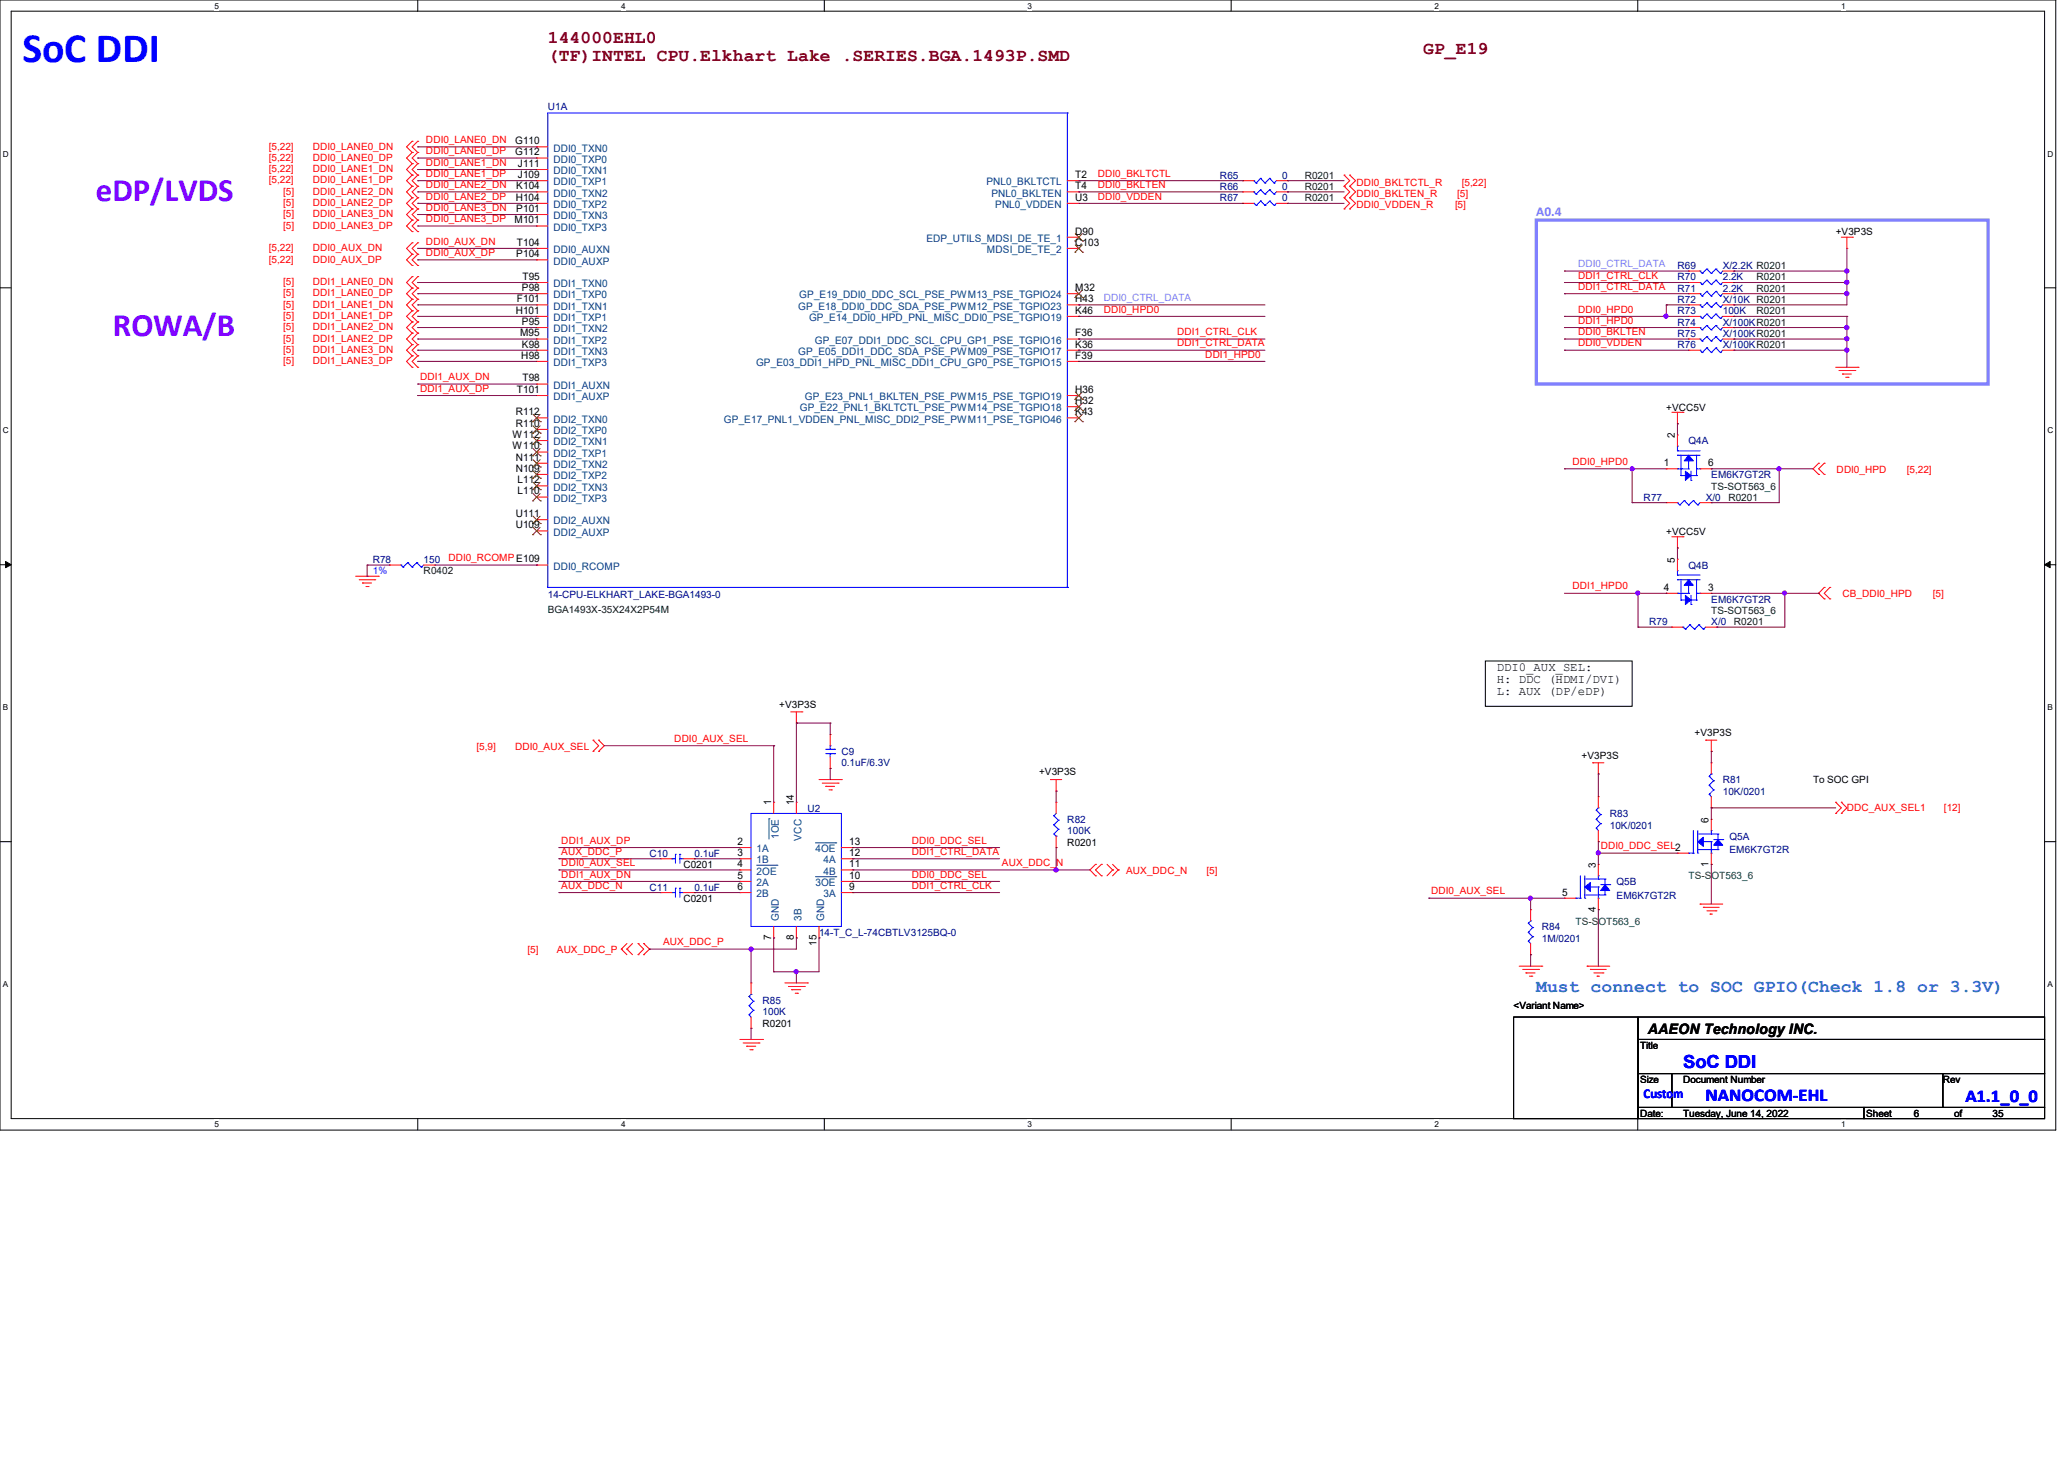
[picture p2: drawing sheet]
<svg xmlns="http://www.w3.org/2000/svg" width="297mm" height="210mm" viewBox="0 0 297 210" stroke-linecap="round" stroke-linejoin="round" font-family="sans-serif">
<path d="M0 0h295.8v162.6h-295.8zM1.6 1.6h292.6v159.3h-292.6z" fill="none" stroke="#000" stroke-width=".14"/>
<g fill="#fff">
<path d="M30.9 .2h.6v1.3h-.6z"/>
<path d="M30.9 161.1h.6v1.3h-.6z"/>
</g>
<path d="M60.1 0v1.6M60.1 160.9v1.6" fill="none" stroke="#000" stroke-width=".14"/>
<g fill="#fff">
<path d="M89.4 .2h.6v1.3h-.6z"/>
<path d="M89.4 161.1h.6v1.3h-.6z"/>
</g>
<path d="M118.6 0v1.6M118.6 160.9v1.6" fill="none" stroke="#000" stroke-width=".14"/>
<g fill="#fff">
<path d="M147.9 .2h.6v1.3h-.6z"/>
<path d="M147.9 161.1h.6v1.3h-.6z"/>
</g>
<path d="M177.2 0v1.6M177.2 160.9v1.6" fill="none" stroke="#000" stroke-width=".14"/>
<g fill="#fff">
<path d="M206.4 .2h.6v1.3h-.6z"/>
<path d="M206.4 161.1h.6v1.3h-.6z"/>
</g>
<path d="M235.7 0v1.6M235.7 160.9v1.6" fill="none" stroke="#000" stroke-width=".14"/>
<g fill="#fff">
<path d="M264.9 .2h.6v1.3h-.6z"/>
<path d="M264.9 161.1h.6v1.3h-.6z"/>
<path d="M.4 21.5h.8v1.3h-.8z"/>
<path d="M294.6 21.5h.8v1.3h-.8z"/>
<path d="M.4 61.3h.8v1.3h-.8z"/>
<path d="M294.6 61.3h.8v1.3h-.8z"/>
</g>
<path d="M0 41.4h1.6M294.2 41.4h1.6" fill="none" stroke="#000" stroke-width=".14"/>
<g fill="#fff">
<path d="M.4 101.1h.7v1.3h-.7z"/>
<path d="M294.6 101.1h.8v1.3h-.8z"/>
</g>
<path d="M0 81.2h1.6M294.2 81.2h1.6" fill="none" stroke="#000" stroke-width=".14"/>
<path d="M.8 80.8l.8 .4-.8 .5zM294.2 81.2l.8-.4v.9z" fill="#000" stroke="#000" stroke-width=".14"/>
<g fill="#fff">
<path d="M.4 141h.7v1.3h-.7z"/>
<path d="M294.6 141h.8v1.3h-.8z"/>
</g>
<path d="M213.7 95.1h21.2v6.5h-21.2zM0 121.1h1.6M294.2 121.1h1.6M217.8 146.3h17.9v14.6h-17.9zM235.7 146.3h58.5v3.2h-58.5zM235.7 149.5h58.5v4.9h-58.5zM235.7 154.4h4.9v4.9h-4.9zM235.7 159.3h32.5v1.6h-32.5zM240.6 154.4h39v4.9h-39zM268.2 159.3h26v1.6h-26zM279.6 154.4h14.6v4.9h-14.6z" fill="none" stroke="#000" stroke-width=".14"/>
<path d="M221.1 31.7h65v23.5h-65z" fill="none" stroke="#8080ff" stroke-width=".47"/>
<g fill="none" stroke="#f00" stroke-width=".14">
<path d="M59.3 39.8h.1M59.3 21.9h.1M59.3 20.3h.1M59.3 23.5h.1M59.3 25.2h.1M59.3 26.8h.1M59.3 28.4h.1M59.3 30.1h.1M59.3 31.7h.1M59.3 33.3h.1M59.3 36.6h.1M59.3 34.9h.1"/>
<path d="M59.3 38.2h.1M59.3 39.8l-.8 .8 .8 .8M59.3 20.3l-.8 .8 .8 .8M59.3 21.9l-.8 .8 .8 .8M59.3 23.5l-.8 .9 .8 .8M59.3 25.2l-.8 .8 .8 .8M59.3 26.8l-.8 .8 .8 .8M59.3 28.4l-.8 .9 .8 .8M59.3 30.1l-.8 .8 .8 .8M59.3 31.7l-.8 .8 .8 .8M59.3 34.9l-.8 .8 .8 .9M59.3 36.6l-.8 .8 .8 .8"/>
<path d="M60.1 39.8h.1M60.1 21.9h.1M60.1 20.3h.1M60.1 23.5h.1M60.1 25.2h.1M60.1 26.8h.1M60.1 28.4h.1M60.1 30.1h.1M60.1 31.7h.1M60.1 33.3h.1M60.1 36.6h.1M60.1 34.9h.1"/>
<path d="M60.1 38.2h.1M60.1 39.8l-.8 .8 .8 .8M60.1 20.3l-.8 .8 .8 .8M60.1 21.9l-.8 .8 .8 .8M60.1 23.5l-.8 .9 .8 .8M60.1 25.2l-.8 .8 .8 .8M60.1 26.8l-.8 .8 .8 .8M60.1 28.4l-.8 .9 .8 .8M60.1 30.1l-.8 .8 .8 .8M60.1 31.7l-.8 .8 .8 .8M60.1 34.9l-.8 .8 .8 .9M60.1 36.6l-.8 .8 .8 .8"/>
<path d="M77.2 35.7h.1M77.2 37.4h.1M77.2 21.1h.1M77.2 24.4h.1M77.2 27.6h.1M77.2 30.9h.1M77.2 22.7h.1M77.2 26h.1M77.2 29.3h.1M77.2 32.5h.1M77.2 26h1.6M77.2 29.3h1.6"/>
<path d="M77.2 27.6h1.6M77.2 35.7h1.6M77.2 37.4h1.6M77.2 21.1h1.6M77.2 24.4h1.6M77.2 30.9h1.6M77.2 22.7h1.6M77.2 32.5h1.6M153.6 34.1h1.6M153.6 26h1.6M153.6 29.3h1.6M153.6 27.6h1.6"/>
<path d="M153.6 35.7h1.6M155.2 34.1h.1M155.2 35.7h.1M155.2 26h.1M155.2 27.6h.1M155.2 29.3h.1M178.8 26h.1M178.8 29.3h.1M178.8 27.6h.1M178.8 26h1.6M178.8 29.3h1.6M178.8 27.6h1.6"/>
<path d="M183.7 26h1.6M183.7 29.3h1.6M183.7 27.6h1.6M185.3 26h.1M185.3 29.3h.1M185.3 27.6h.1M193.4 25.2h.1M193.4 26.8h.1M193.4 28.4h.1M193.4 30.1h.1M193.4 25.2l.8 .8-.8 .8M193.4 26.8l.8 .8-.8 .8"/>
<path d="M193.4 28.4l.8 .9-.8 .8M194.2 25.2h.1M194.2 26.8h.1M194.2 28.4h.1M194.2 30.1h.1M194.2 25.2l.9 .8-.9 .8M194.2 26.8l.9 .8-.9 .8M194.2 28.4l.9 .9-.9 .8M243 39h.1M243 39h1.6M247.9 39h1.6M249.5 39h.1"/>
<path d="M265 34.1h1.6M265.8 35.7h.1M265.8 34.1v1.6M266.6 34.1h.1M59.3 41.4h.1M59.3 46.3h.1M59.3 44.7h.1M59.3 43.1h.1M59.3 47.9h.1M59.3 49.6h.1M59.3 51.2h.1M59.3 52.8h.1"/>
<path d="M59.3 44.7l-.8 .8 .8 .8M59.3 41.4l-.8 .8 .8 .9M59.3 43.1l-.8 .8 .8 .8M59.3 46.3l-.8 .8 .8 .8M59.3 47.9l-.8 .9 .8 .8M59.3 49.6l-.8 .8 .8 .8M59.3 51.2l-.8 .8 .8 .8M60.1 41.4h.1M60.1 46.3h.1M60.1 44.7h.1M60.1 43.1h.1M60.1 47.9h.1"/>
<path d="M60.1 49.6h.1M60.1 51.2h.1M60.1 52.8h.1M60.1 44.7l-.8 .8 .8 .8M60.1 41.4l-.8 .8 .8 .9M60.1 43.1l-.8 .8 .8 .8M60.1 46.3l-.8 .8 .8 .8M60.1 47.9l-.8 .9 .8 .8M60.1 49.6l-.8 .8 .8 .8M60.1 51.2l-.8 .8 .8 .8M77.2 55.2h.1M77.2 56.9h.1"/>
<path d="M77.2 40.6h.1M77.2 43.9h.1M77.2 47.1h.1M77.2 50.4h.1M77.2 42.2h.1M77.2 45.5h.1M77.2 48.8h.1M77.2 52h.1M77.2 40.6h1.6M77.2 48.8h1.6M77.2 43.9h1.6M77.2 50.4h1.6"/>
<path d="M77.2 42.2h1.6M77.2 47.1h1.6M77.2 45.5h1.6M77.2 55.2h1.6M77.2 56.9h1.6M77.2 52h1.6M153.6 48.8h1.6M153.6 43.9h1.6M153.6 50.4h1.6M153.6 42.2h1.6M153.6 45.5h1.6M153.6 56.9h1.6"/>
<path d="M153.6 52h1.6M153.6 58.5h1.6M155.2 52h.1M155.2 50.4h.1M155.2 48.8h.1M155.2 45.5h.1M155.2 43.9h.1M155.2 42.2h.1M155.2 58.5h.1M155.2 56.9h.1M240.6 59.3h1.6M241.4 59.3v1.7"/>
<path d="M242.2 59.3h.1M243 40.6h.1M243 48.8h.1M243 43.9h.1M243 50.4h.1M243 42.2h.1M243 47.1h.1M243 45.5h.1M243 40.6h1.6M243 48.8h1.6M243 43.9h1.6M243 50.4h1.6"/>
<path d="M243 42.2h1.6M243 47.1h1.6M243 45.5h1.6M247.9 40.6h1.6M247.9 48.8h1.6M247.9 43.9h1.6M247.9 50.4h1.6M247.9 42.2h1.6M247.9 47.1h1.6M247.9 45.5h1.6M249.5 40.6h.1M249.5 48.8h.1"/>
<path d="M249.5 43.9h.1M249.5 50.4h.1M249.5 42.2h.1M249.5 47.1h.1M249.5 45.5h.1M264.2 52.8h3.2M264.6 53.3h2.3M265.1 53.8h.1M265.1 53.8h1.3M265.6 54.3h.3M265.9 54.3h.1M266.9 53.3h.1"/>
<path d="M267.4 52.8h.1M77.2 74.8h.1M77.2 76.4h.1M77.2 60.1h.1M77.2 63.4h.1M77.2 66.6h.1M77.2 69.9h.1M77.2 61.8h.1M77.2 65h.1M77.2 68.2h.1M77.2 71.5h.1M77.2 74.8h1.6"/>
<path d="M77.2 76.4h1.6M77.2 60.1h1.6M77.2 63.4h1.6M77.2 66.6h1.6M77.2 69.9h1.6M77.2 61.8h1.6M77.2 65h1.6M77.2 68.2h1.6M77.2 71.5h1.6M153.6 60.1h1.6M155.2 60.1h.1M239.8 72.3h.1"/>
<path d="M239.8 67.4h.1M239.8 72.3h1.6M239.8 67.4h1.6M240.6 77.2h1.6M241.4 61h.1M241.4 78.8h.1M241.4 62.6h.1M241.4 62.6v1.6M241.4 77.2v1.6M242.2 77.2h.1M244.6 72.3h1.7M244.6 67.4h1.7"/>
<path d="M246.3 72.3h.1M246.3 67.4h.1M261.7 66.6h.1M261.7 68.2h.1M261.7 66.6l-.8 .8 .8 .8M262.5 68.2h.1M262.5 66.6h.1M262.5 66.6l-.8 .8 .8 .8M51.2 82.9h3.2M51.7 83.4h2.2M52.2 83.9h.1M52.2 83.9h1.3"/>
<path d="M52.7 84.4h.3M53 84.4h.1M53.9 83.4h.1M54.4 82.9h.1M56 81.3h.1M56 81.3h1.7M61 81.3h1.6M62.6 81.3h.1M77.2 81.3h.1M77.2 81.3h1.6M239.8 85.3h.1M239.8 85.3h1.6"/>
<path d="M240.6 90.2h.1M240.6 90.2h1.6M241.4 80.4h.1M241.4 80.4v1.7M244.6 85.3h1.7M245.4 90.2h1.7M246.3 85.3h.1M247.1 90.2h.1M262.5 84.5h.1M262.5 86.1h.1M262.5 84.5l-.8 .8 .8 .8M263.3 86.1h.1"/>
<path d="M263.3 84.5h.1M263.3 84.5l-.8 .8 .8 .8M85.3 108.1h.1M85.3 106.5h.1M85.3 106.5l.8 .8-.8 .8M86.1 106.5h.1M86.1 108.1h.1M86.1 106.5l.9 .8-.9 .8M111.3 115.4h.1M111.3 115.4v1.6M113.8 102.4h1.6M114.6 104h.1"/>
<path d="M114.6 115.4h.1M114.6 102.4v1.6M114.6 115.4v1.6M115.4 102.4h.1M117.9 112.1h3.2M118.3 112.6h2.3M118.8 113.1h.1M118.8 113.1h1.3M119.3 113.6h.3M119.5 110.5h.1M119.5 105.7h.1M119.5 105.7v1.6"/>
<path d="M119.5 108.9v1.6M119.6 113.6h.1M120.6 112.6h.1M121.1 112.1h.1M151.2 112.1h.1M151.2 112.1h1.6M152 113.8h.1M152 115.4h.1M152 112.1v1.7M152 115.4v1.6M229.2 109.7h.1M229.2 109.7h1.6"/>
<path d="M230 111.3h.1M230 114.6h.1M230 109.7v1.6M230 114.6v1.6M230 119.5v1.6M245.4 106.5h.1M245.4 106.5h1.7M246.3 108.1h.1M246.3 117.9h.1M246.3 116.2h.1M246.3 109.7h.1M246.3 106.5v1.6"/>
<path d="M246.3 109.7v1.6M246.3 114.6v1.6M246.3 117.9v1.6M264.2 117h.1M264.2 115.4h.1M264.2 115.4l.8 .8-.8 .8M265 117h.1M265 115.4h.1M265 115.4l.8 .8-.8 .8M89.4 136.5h.1M89.4 136.5l.8 .8M90.2 136.5h.1"/>
<path d="M90.2 136.5l.8 .8M90.2 135.7l-.8 .8M91 135.7l-.8 .8M91.8 137.3h.1M91.8 135.7h.1M91.8 135.7l.8 .8-.8 .8M92.6 135.7h.1M92.6 137.3h.1M92.6 135.7l.9 .8-.9 .8M95.1 128.4h.1M95.1 123.5h.1M95.1 123.5h1.6"/>
<path d="M95.1 128.4h1.6M98.3 123.5h1.6M98.3 128.4h1.6M99.9 128.4h.1M99.9 123.5h.1M106.5 121.9h.1M106.5 123.5h.1M106.5 125.1h.1M106.5 126.8h.1M106.5 128.4h.1M106.5 121.9h1.6M106.5 123.5h1.6"/>
<path d="M106.5 125.1h1.6M106.5 126.8h1.6M106.5 128.4h1.6M111.3 134.9h.1M111.3 133.3v1.6M114.6 134.9h.1M114.6 133.3v1.6M117.9 134.9h.1M117.9 133.3v1.6M121.1 121.9h1.6M121.1 123.5h1.6M121.1 125.1h1.6"/>
<path d="M121.1 126.8h1.6M121.1 128.4h1.6M122.7 128.4h.1M122.7 126.8h.1M122.7 125.1h.1M122.7 123.5h.1M122.7 121.9h.1M152 121.9h.1M152 120.3v1.6M157.6 124.3h.1M157.6 126h.1M157.6 124.3l-.8 .8 .8 .9"/>
<path d="M158.5 126h.1M158.5 124.3h.1M158.5 124.3l-.9 .8 .9 .9M159.3 124.3l.8 .8M160.1 125.1h.1M160.1 125.1l-.8 .9M160.1 124.3l.8 .8M160.9 125.1h.1M160.9 125.1l-.8 .9M218.6 139h3.3M219.1 139.4h2.3M219.6 140h.1"/>
<path d="M219.6 140h1.3M220.3 137.3h.1M220.3 130.9h.1M220.3 130.9v1.6M220.3 135.7v1.6M221.4 139.4h.1M221.9 139h.1M225.1 129.2h.1M225.1 129.2h1.6M228.4 139h.1M228.4 139h3.2M228.9 139.4h.1"/>
<path d="M228.9 139.4h2.2M229.4 140h1.3M230 130.9h.1M230 124.3h.1M230 121.1h.1M230 124.3v1.7M230 129.2v1.7M230.7 140h.1M241.4 122.7h.1M241.4 122.7h1.6M244.6 130h.1M244.6 130h3.3"/>
<path d="M245.1 130.5h.1M245.1 130.5h2.3M245.6 131h1.3M246.1 131.5h.1M246.1 131.5h.3M246.3 124.3h.1M246.3 122.7v1.6M246.9 131h.1M106.5 149.5h3.2M106.9 150h2.3M107.4 150.5h.1M107.4 150.5h1.4"/>
<path d="M107.9 151h.3M108.1 147.9h.1M108.1 141.4h.1M108.1 141.4v1.6M108.1 146.3v1.6M108.2 151h.1M109.2 150h.1M109.7 149.5h.1M112.9 141.4h3.3M113.5 141.9h2.2M113.9 142.4h.1M113.9 142.4h1.3"/>
<path d="M114.4 142.9h.4M114.8 142.9h.1M115.7 141.9h.1M116.2 141.4h.1M220.1 140.4h.3M220.4 140.4h.1M229.8 140.4h.1M229.8 140.4h.4"/>
</g>
<g fill="none" stroke="#00f" stroke-width=".14">
<path d="M153.6 16.3h.1M153.6 16.3h-74.8v68.2M153.6 16.3v68.2M180.4 26h.1M180.4 29.3h.1M180.4 27.6h.1M180.4 26l.4 .3M180.4 29.3l.4 .2M180.4 27.6l.4 .3M180.8 26.3h.1M180.8 29.5h.1M180.8 27.9h.1"/>
<path d="M181.4 25.7h.1M181.4 28.9h.1M181.4 27.3h.1M181.4 25.7l-.6 .6M181.4 25.7l.6 .6M181.4 28.9l-.6 .6M181.4 28.9l.6 .6M181.4 27.3l-.6 .6M181.4 27.3l.6 .6M182 26.3h.1M182 29.5h.1M182 27.9h.1"/>
<path d="M182.7 25.7h.1M182.7 28.9h.1M182.7 27.3h.1M182.7 25.7l.6 .6M182.7 25.7l-.7 .6M182.7 28.9l.6 .6M182.7 28.9l-.7 .6M182.7 27.3l.6 .6M182.7 27.3l-.7 .6M183.3 26.3h.1M183.3 29.5h.1M183.3 27.9h.1"/>
<path d="M183.7 26l-.4 .3M183.7 29.3l-.4 .2M183.7 27.6l-.4 .3M244.6 39h.1M244.6 39l.3 .3M244.9 39.3h.1M245.6 38.7h.1M245.6 38.7l-.7 .6M245.6 38.7l.7 .6M246.3 39.3h.1M246.9 38.7h.1M246.9 38.7l.7 .6"/>
<path d="M246.9 38.7l-.6 .6M247.6 39.3h.1M247.9 39l-.3 .3M244.6 40.6h.1M244.6 48.8h.1M244.6 43.9h.1M244.6 50.4h.1M244.6 42.2h.1M244.6 47.1h.1M244.6 45.5h.1M244.6 40.6l.3 .3M244.6 48.8l.3 .3"/>
<path d="M244.6 43.9l.3 .3M244.6 50.4l.3 .3M244.6 42.2l.3 .4M244.6 47.1l.3 .4M244.6 45.5l.3 .3M244.9 40.9h.1M244.9 49.1h.1M244.9 44.2h.1M244.9 50.7h.1M244.9 42.6h.1M244.9 47.5h.1M244.9 45.8h.1"/>
<path d="M245.6 40.3h.1M245.6 48.4h.1M245.6 43.6h.1M245.6 50h.1M245.6 41.9h.1M245.6 46.8h.1M245.6 45.2h.1M245.6 40.3l-.7 .6M245.6 40.3l.7 .6M245.6 48.4l-.7 .7M245.6 48.4l.7 .7M245.6 43.6l-.7 .6"/>
<path d="M245.6 43.6l.7 .6M245.6 50l-.7 .7M245.6 50l.7 .7M245.6 41.9l-.7 .7M245.6 41.9l.7 .7M245.6 46.8l-.7 .7M245.6 46.8l.7 .7M245.6 45.2l-.7 .6M245.6 45.2l.7 .6M246.3 40.9h.1M246.3 49.1h.1M246.3 44.2h.1"/>
<path d="M246.3 50.7h.1M246.3 42.6h.1M246.3 47.5h.1M246.3 45.8h.1M246.9 40.3h.1M246.9 48.4h.1M246.9 43.6h.1M246.9 50h.1M246.9 41.9h.1M246.9 46.8h.1M246.9 45.2h.1M246.9 40.3l.7 .6"/>
<path d="M246.9 40.3l-.6 .6M246.9 48.4l.7 .7M246.9 48.4l-.6 .7M246.9 43.6l.7 .6M246.9 43.6l-.6 .6M246.9 50l.7 .7M246.9 50l-.6 .7M246.9 41.9l.7 .7M246.9 41.9l-.6 .7M246.9 46.8l.7 .7M246.9 46.8l-.6 .7M246.9 45.2l.7 .6"/>
<path d="M246.9 45.2l-.6 .6M247.6 40.9h.1M247.6 49.1h.1M247.6 44.2h.1M247.6 50.7h.1M247.6 42.6h.1M247.6 47.5h.1M247.6 45.8h.1M247.9 40.6l-.3 .3M247.9 48.8l-.3 .3M247.9 43.9l-.3 .3M247.9 50.4l-.3 .3"/>
<path d="M247.9 42.2l-.3 .4M247.9 47.1l-.3 .4M247.9 45.5l-.3 .3M241.4 72.3h.1M241.4 65.5h.1M241.4 64.9h.1M241.4 64.2h.1M241.4 67.4h.1M241.4 64.2v.7M241.4 72.3l.3 .3M241.4 65.5h3.2M241.4 64.9h3.2"/>
<path d="M241.4 67.4h1.6M241.7 72.6h.1M241.9 67.4h.1M241.9 68.4h.1M241.9 65.5v2.9M241.9 68.4h.6M242.4 72h.1M242.4 72l-.7 .6M242.4 72l.6 .6M242.5 68.4h.1M243 72.6h.1M243 67.4h.1"/>
<path d="M243 66.3v1.1M243.3 68.4h.1M243.3 69.1h.1M243.3 67.8v1.3M243.3 68.4h.8M243.7 72h.1M243.7 72l.6 .6M243.7 72l-.7 .6M244.1 67.4h.1M244.1 68.4h.1M244.1 65.5v2.9M244.1 67.4h.5"/>
<path d="M244.3 72.6h.1M244.6 67.4h.1M244.6 72.3l-.3 .3M57.7 81.3h.1M57.7 81.3l.3 .3M58 81.6h.1M58.7 80.9h.1M58.7 80.9l-.7 .7M58.7 80.9l.6 .7M59.3 81.6h.1M60 80.9h.1M60 80.9l.6 .7"/>
<path d="M60 80.9l-.7 .7M60.6 81.6h.1M61 81.3l-.4 .3M78.8 84.5h.1M78.8 84.5h74.8M153.6 84.5h.1M241.4 83.4h.1M241.4 82.7h.1M241.4 82.1h.1M241.4 85.3h.1M241.4 83.4h3.2M241.4 82.7h3.2"/>
<path d="M241.4 82.1v.6M241.4 85.3h1.6M241.9 85.3h.1M241.9 86.3h.1M241.9 83.4v2.9M241.9 86.3h.6M242.2 90.2h.1M242.2 90.2l.3 .3M242.5 86.3h.1M242.5 90.5h.1M243 85.3h.1M243 84.2v1.1"/>
<path d="M243.2 89.9h.1M243.2 89.9l-.7 .6M243.2 89.9l.6 .6M243.3 86.3h.1M243.3 87h.1M243.3 86.3h.8M243.3 85.6v1.4M243.8 90.5h.1M244.1 85.3h.1M244.1 86.3h.1M244.1 83.4v2.9M244.1 85.3h.5"/>
<path d="M244.5 89.9h.1M244.5 89.9l.6 .6M244.5 89.9l-.7 .6M244.6 85.3h.1M245.1 90.5h.1M245.4 90.2l-.3 .3M108.1 117h13v16.3h-13zM118.8 107.8h1.3M118.8 108.4h1.3M119.5 107.3h.1M119.5 108.4h.1M119.5 107.3v.5"/>
<path d="M119.5 108.4v.5M120.1 107.8h.1M120.1 108.4h.1M151.6 120h.1M151.6 117.3h.1M151.6 118.7h.1M151.6 120l.4 .3M151.6 117.3l.7 .7M151.6 118.7l.7 .6M152 117l-.4 .3M152.3 118h.1M152.3 119.3h.1"/>
<path d="M152.3 119.3l-.7 .7M152.3 118l-.7 .7M229.7 116.5h.1M229.7 119.1h.1M229.7 117.9h.1M229.7 116.5l.6 .7M229.7 119.1l.3 .4M229.7 117.9l.6 .6M230 116.2h.1M230 116.2l-.3 .3M230.3 118.5h.1M230.3 117.2h.1"/>
<path d="M230.3 118.5l-.6 .6M230.3 117.2l-.6 .7M243.7 119.5v3.2M244.3 119.5v3.2M244.3 120h2.9M246 111.7h.1M246 114.3h.1M246 112.9h.1M246 111.7l.6 .6M246 114.3l.3 .3M246 112.9l.6 .7M246.3 120h.1"/>
<path d="M246.3 119.5h.1M246.3 111.3h.1M246.3 119.5v.5M246.3 111.3l-.3 .4M246.6 113.6h.1M246.6 112.3h.1M246.6 113.6l-.6 .7M246.6 112.3l-.6 .6M247.2 120h.1M247.2 120v.8M96.7 128.4h.1M96.7 123.5h.1"/>
<path d="M96.7 128.4h.5M96.7 123.5h.5M97.2 127.8h.1M97.2 122.9h.1M97.2 122.9v1.3M97.2 127.8v1.3M97.8 127.8h.1M97.8 128.4h.1M97.8 122.9h.1M97.8 123.5h.1M97.8 128.4h.5M97.8 122.9v1.3"/>
<path d="M97.8 127.8v1.3M97.8 123.5h.5M152 120.3h.1M219.9 132.8h.1M219.9 135.4h.1M219.9 134.1h.1M219.9 132.8l.7 .6M219.9 135.4l.4 .3M219.9 134.1l.7 .6M220.3 132.5h.1M220.3 132.5l-.4 .3M220.6 134.7h.1"/>
<path d="M220.6 133.4h.1M220.6 134.7l-.7 .7M220.6 133.4l-.7 .7M226.7 129.2h.1M226.7 129.2h.7M227.4 129.2h.1M227.4 126v3.2M228 129.2h.1M228 126v3.2M228 126.4h3M228 128.7h3M228.9 127.6h1.1"/>
<path d="M230 126.4h.1M230 128.7h.1M230 127.6h.1M230 129.2h.1M230 126h.1M230 126v.4M230 127.6v1.6M230.3 127.3h1.3M231 128.7h.1M231 128.1h.1M231 126.4h.1M231 127.3h.1"/>
<path d="M231 126.4v.9M231 128.1v.6M231.6 127.3h.1M243 122.7h.1M243 122.7h.7M243.7 122.7h.1M244.3 122.7h.1M244.3 122.2h2.9M245.1 121.1h1.2M246.3 122.2h.1M246.3 121.1h.1M246.3 122.7h.1"/>
<path d="M246.3 121.1v1.6M246.6 120.8h1.3M247.2 122.2h.1M247.2 121.6h.1M247.2 120.8h.1M247.2 121.6v.6M247.9 120.8h.1M107.8 143.3h.1M107.8 146h.1M107.8 144.7h.1M107.8 143.3l.6 .7M107.8 146l.3 .3"/>
<path d="M107.8 144.7l.6 .6M108.1 143h.1M108.1 143l-.3 .3M108.4 145.3h.1M108.4 144h.1M108.4 145.3l-.6 .7M108.4 144l-.6 .7"/>
</g>
<g fill="#00f" stroke="#00f" stroke-width=".14">
<path d="M243 83.4l.7 .8h-1.3z" fill-rule="evenodd"/>
<path d="M242.5 85.6l.8 .7-.8 .7z" fill-rule="evenodd"/>
<path d="M244.3 121.1l.8-.7v1.4z" fill-rule="evenodd"/>
<path d="M247.2 120.8l.7 .8h-1.3z" fill-rule="evenodd"/>
<path d="M243 65.5l.7 .8h-1.3z" fill-rule="evenodd"/>
<path d="M242.5 67.8l.8 .6-.8 .7z" fill-rule="evenodd"/>
<path d="M228 127.6l.9-.6v1.2z" fill-rule="evenodd"/>
<path d="M231 127.3l.6 .8h-1.3z" fill-rule="evenodd"/>
</g>
<path d="M110.7 117.8h.1M110.7 117.8v2.9M108.9 124.5h2.9M111.8 124.5h.1M117.3 126.1h3M117.3 121.2h3M120.3 126.1h.1M120.3 121.2h.1" fill="none" stroke="#004080" stroke-width=".14"/>
<g fill="none" stroke="#804000" stroke-width=".14">
<path d="M154.7 34.7h.1M154.7 36.3h.1M154.7 33.6l1.1 1.1M154.7 35.2l1.1 1.1M155.7 33.6l-1 1.1M155.7 35.2l-1 1.1M155.8 34.7h.1M155.8 36.3h.1M76.7 59.6l1.1 1.1M77.7 59.6l-1 1.1M154.7 42.8h.1M154.7 59.1h.1"/>
<path d="M154.7 57.4h.1M154.7 59.6l1.1 1.1M154.7 41.7l1.1 1.1M154.7 58l1.1 1.1M154.7 56.4l1.1 1M155.7 59.6l-1 1.1M155.7 41.7l-1 1.1M155.7 58l-1 1.1M155.7 56.4l-1 1M155.8 42.8h.1M155.8 59.1h.1M155.8 57.4h.1"/>
<path d="M76.7 75.3h.1M76.7 76.9h.1M76.7 60.7h.1M76.7 63.9h.1M76.7 67.2h.1M76.7 70.4h.1M76.7 62.3h.1M76.7 65.6h.1M76.7 68.8h.1M76.7 72.1h.1M76.7 74.3l1.1 1M76.7 75.9l1.1 1"/>
<path d="M76.7 62.9l1.1 1M76.7 66.1l1.1 1.1M76.7 69.4l1.1 1M76.7 61.3l1.1 1M76.7 64.5l1.1 1.1M76.7 67.7l1.1 1.1M76.7 71l1.1 1.1M77.7 74.3l-1 1M77.7 75.9l-1 1M77.7 62.9l-1 1M77.7 66.1l-1 1.1M77.7 69.4l-1 1"/>
<path d="M77.7 61.3l-1 1M77.7 64.5l-1 1.1M77.7 67.7l-1 1.1M77.7 71l-1 1.1M77.8 75.3h.1M77.8 76.9h.1M77.8 60.7h.1M77.8 63.9h.1M77.8 67.2h.1M77.8 70.4h.1M77.8 62.3h.1M77.8 65.6h.1"/>
<path d="M77.8 68.8h.1M77.8 72.1h.1M154.7 60.7h.1M155.8 60.7h.1"/>
</g>
<g fill="none" stroke="#800040" stroke-width=".14">
<path d="M60.1 21.1h.1M60.1 22.7h.1M60.1 24.4h.1M60.1 26h.1M60.1 27.6h.1M60.1 29.3h.1M60.1 30.9h.1M60.1 32.5h.1M60.1 35.7h.1M60.1 37.4h.1M60.1 29.3h17.1M60.1 26h17.1"/>
<path d="M60.1 27.6h17.1M60.1 21.1h17.1M60.1 22.7h17.1M60.1 24.4h17.1M60.1 30.9h17.1M60.1 32.5h17.1M60.1 35.7h17.1M60.1 37.4h17.1M155.2 27.6h.1M155.2 29.3h23.6M155.2 26h23.6M155.2 27.6h23.6"/>
<path d="M178.8 29.3h.1M178.8 26h.1M185.3 26h.1M185.3 27.6h.1M185.3 29.3h.1M185.3 29.3h8.1M185.3 26h8.1M185.3 27.6h8.1M225.1 39h.1M225.1 39h17.9M249.5 39h.1M249.5 39h16.3"/>
<path d="M265.8 39h.1M265.8 35.7v8.2h-16.3M60.1 40.6h.1M60.1 42.2h.1M60.1 43.9h.1M60.1 45.5h.1M60.1 47.1h.1M60.1 48.8h.1M60.1 50.4h.1M60.1 52h.1M60.1 55.2h.1M60.1 56.9h.1"/>
<path d="M60.1 48.8h17.1M60.1 50.4h17.1M60.1 40.6h17.1M60.1 42.2h17.1M60.1 43.9h17.1M60.1 45.5h17.1M60.1 47.1h17.1M60.1 52h17.1M60.1 55.2h17.1M60.1 56.9h17.1M155.2 48.8h.1M155.2 50.4h.1"/>
<path d="M155.2 52h.1M155.2 43.9h.1M155.2 45.5h.1M155.2 48.8h26.8M155.2 50.4h26.8M155.2 43.9h26.8M155.2 45.5h26.8M155.2 52h26.8M225.1 47.1h.1M225.1 40.6h.1M225.1 42.2h.1M225.1 45.5h.1"/>
<path d="M225.1 48.8h.1M225.1 50.4h.1M225.1 48.8h17.9M225.1 50.4h17.9M225.1 40.6h17.9M225.1 42.2h17.9M225.1 45.5h17.9M225.1 47.1h17.9M239.8 43.9h.1M239.8 45.5h.1M239.8 43.9h3.2M239.8 43.9v1.6"/>
<path d="M249.5 40.6h.1M249.5 42.2h.1M249.5 45.5h.1M249.5 43.9h.1M249.5 47.1h.1M249.5 48.8h.1M249.5 50.4h.1M249.5 48.8h16.3M249.5 50.4h16.3M249.5 40.6h16.3M249.5 42.2h16.3M249.5 45.5h16.3"/>
<path d="M249.5 47.1h16.3M265.8 45.5h.1M265.8 40.6h.1M265.8 42.2h.1M265.8 47.1h.1M265.8 48.8h.1M265.8 50.4h.1M265.8 45.5v7.3M225.1 67.4h.1M225.1 67.4h14.7M234.9 72.3h.1M234.9 67.4h.1"/>
<path d="M234.9 72.3h4.9M234.9 67.4v4.9M241.4 61h.1M241.4 78.8h.1M241.4 61v1.6M241.4 78.8v1.6M246.3 67.4h.1M246.3 72.3h.1M246.3 67.4h14.6M256 67.4h.1M256 67.4v4.9h-9.7M52.8 81.3h.1"/>
<path d="M52.8 82.9h.1M52.8 81.3h3.2M52.8 81.3v1.6M62.6 81.3h14.6M77.2 81.3h.1M225.1 85.3h14.7M235.7 85.3h.1M235.7 90.2h.1M235.7 90.2h4.9M235.7 85.3v4.9M239.8 85.3h.1M246.3 85.3h15.4"/>
<path d="M247.1 90.2h.1M256.8 85.3h.1M256.8 85.3v4.9h-9.7M261.7 85.3h.1M87 107.3h24.3M111.3 107.3h.1M111.3 107.3v8.1M114.6 104h.1M114.6 104v11.4M114.6 104h4.9M119.5 104h.1M119.5 110.5h.1"/>
<path d="M119.5 104v1.7M119.5 110.5v1.6M152 113.8h.1M152 113.8v1.6M230 111.3h.1M230 111.3v3.3M246.3 116.2h.1M246.3 108.1h.1M246.3 108.1v1.6M246.3 116.2v1.7M246.3 116.2h17.9M80.4 121.9h.1"/>
<path d="M80.4 123.5h.1M80.4 125.1h.1M80.4 128.4h.1M80.4 126.8h.1M80.4 121.9h26.1M80.4 123.5h14.7M80.4 125.1h26.1M80.4 128.4h14.7M80.4 126.8h26.1M93.5 136.5h.1M99.9 123.5h.1M99.9 128.4h.1"/>
<path d="M99.9 123.5h6.6M99.9 128.4h6.6M108.1 136.5h.1M108.1 136.5v4.9M111.3 134.9h.1M111.3 139.8h.1M111.3 134.9v4.9M114.6 139.8h.1M114.6 134.9h.1M114.6 134.9v1.6h-21.1M114.6 139.8v1.6M117.9 134.9h.1"/>
<path d="M117.9 134.9v4.9h-6.6M122.7 126.8h.1M122.7 128.4h.1M122.7 123.5h.1M122.7 125.1h.1M122.7 121.9h.1M122.7 121.9h21.1M122.7 123.5h21.1M122.7 125.1h34.1M122.7 128.4h21.1M122.7 126.8h21.1M152 121.9h.1"/>
<path d="M152 125.1h.1M152 121.9v3.2M205.6 129.2h.1M205.6 129.2h19.5M220.3 129.2h.1M220.3 137.3h.1M220.3 129.2v1.7M220.3 137.3v1.7M230 130.9h.1M230 122.7h.1M230 121.1h.1M230 121.1v3.2"/>
<path d="M230 130.9v8.1M230 122.7h11.4M246.3 124.3h.1M246.3 124.3v5.7M108.1 147.9h.1M108.1 147.9v1.6"/>
</g>
<g fill="#f0f" stroke="#f0f" stroke-width=".14">
<circle cx="235.7" cy="85.3" r=".3"/>
<circle cx="265.8" cy="39" r=".31"/>
<circle cx="265.8" cy="42.2" r=".31"/>
<circle cx="265.8" cy="40.6" r=".31"/>
<circle cx="239.7" cy="45.5" r=".3"/>
<circle cx="265.8" cy="47.1" r=".31"/>
<circle cx="234.9" cy="67.4" r=".3"/>
<circle cx="256" cy="67.4" r=".3"/>
<circle cx="256.8" cy="85.3" r=".3"/>
<circle cx="265.8" cy="48.7" r=".31"/>
<circle cx="265.8" cy="50.4" r=".31"/>
<circle cx="114.6" cy="139.8" r=".3"/>
<circle cx="108.1" cy="136.5" r=".3"/>
<circle cx="152" cy="125.1" r=".31"/>
<circle cx="230" cy="122.7" r=".3"/>
<circle cx="220.2" cy="129.2" r=".3"/>
</g>
<text font-size="6" fill="#00f" x="3.2" y="8.9">SoC DDI</text>
<g font-size="4.7" fill="#8000ff">
<text x="13.8" y="28.9">eDP/LVDS</text>
<text x="16.3" y="48.3">ROWA/B</text>
</g>
<g font-size="2.6" fill="#800000">
<text x="78.8" y="6.2">144000EHL0</text>
<text x="78.8" y="8.8">(TF)INTEL CPU.Elkhart Lake .SERIES.BGA.1493P.SMD</text>
<text x="204.8" y="7.8">GP_E19</text>
</g>
<text font-size="2.6" fill="#0080ff" x="221.1" y="142.7">Must connect to SOC GPIO(Check 1.8 or 3.3V)</text>
<g font-size="2.6" fill="#00f">
<text x="242.2" y="153.6">SoC DDI</text>
<text x="245.4" y="158.3">NANOCOM-EHL</text>
<text x="282.8" y="158.5">A1.1_0_0</text>
</g>
<text font-size="2.1" x="237.1" y="148.7">AAEON Technology INC.</text>
<text font-size="1.9" fill="#8080ff" x="221.1" y="31.1">A0.4</text>
<text font-size="1.9" fill="#00f" x="236.5" y="157.9">Custom</text>
<g font-size="1.8">
<text x="215.4" y="96.5">DDI0_AUX_SEL:</text>
<text x="215.4" y="98.3">H: DDC (HDMI/DVI)</text>
<text x="215.4" y="100">L: AUX (DP/eDP)</text>
</g>
<g font-size="1.5">
<text x="74.1" y="20.7">G110</text>
<text x="74.1" y="22.4">G112</text>
<text x="74.2" y="28.9">H104</text>
<text x="74.3" y="27.2">K104</text>
<text x="74.5" y="24">J111</text>
<text x="74.5" y="25.6">J109</text>
<text x="154.7" y="25.6">T2</text>
<text x="154.7" y="27.2">T4</text>
<text x="154.7" y="28.9">U3</text>
<text x="74" y="32.1">M101</text>
<text x="74.3" y="30.5">P101</text>
<text x="74.4" y="35.3">T104</text>
<text x="154.7" y="33.7">D90</text>
<text x="154.7" y="35.3">C103</text>
<text x="74.3" y="37">P104</text>
<text x="75.1" y="41.9">P98</text>
<text x="75.2" y="40.3">T95</text>
<text x="154.7" y="41.9">M32</text>
<text x="74.2" y="45.1">H101</text>
<text x="74.4" y="43.5">F101</text>
<text x="75.1" y="46.7">P95</text>
<text x="154.7" y="45.1">K46</text>
<text x="154.7" y="43.5">H43</text>
<text x="74.8" y="48.4">M95</text>
<text x="75" y="51.6">H98</text>
<text x="75.1" y="50">K98</text>
<text x="154.7" y="51.6">F39</text>
<text x="154.7" y="50">K36</text>
<text x="154.7" y="48.4">F36</text>
<text x="74.2" y="59.7">R112</text>
<text x="74.4" y="56.5">T101</text>
<text x="75.2" y="54.9">T98</text>
<text x="154.7" y="59.7">K43</text>
<text x="154.7" y="58.1">H32</text>
<text x="154.7" y="56.5">H36</text>
<text x="73.7" y="63">W112</text>
<text x="73.7" y="64.6">W110</text>
<text x="74.2" y="61.4">R110</text>
<text x="241" y="63" transform="rotate(-90 241 63)">2</text>
<text x="74.2" y="66.3">N111</text>
<text x="74.2" y="67.9">N109</text>
<text x="74.5" y="69.5">L112</text>
<text x="74.5" y="71.1">L110</text>
<text x="239.4" y="67.1">1</text>
<text x="245.8" y="67.1">6</text>
<text x="74.2" y="74.4">U111</text>
<text x="74.2" y="76">U109</text>
<text x="241" y="80.9" transform="rotate(-90 241 80.9)">5</text>
<text x="239.4" y="85">4</text>
<text x="245.8" y="85">3</text>
<text x="111" y="115.9" transform="rotate(-90 111 115.9)">1</text>
<text x="114.2" y="115.9" transform="rotate(-90 114.2 115.9)">14</text>
<text x="245.9" y="118.3" transform="rotate(-90 245.9 118.3)">6</text>
<text x="106.1" y="121.5">2</text>
<text x="106.1" y="123.1">3</text>
<text x="106.1" y="124.8">4</text>
<text x="122.2" y="124.8">11</text>
<text x="122.2" y="123.1">12</text>
<text x="122.2" y="121.5">13</text>
<text x="229.6" y="124.8" transform="rotate(-90 229.6 124.8)">3</text>
<text x="245.9" y="124.7" transform="rotate(-90 245.9 124.7)">1</text>
<text x="106.1" y="126.4">5</text>
<text x="106.1" y="128">6</text>
<text x="122.2" y="128">9</text>
<text x="122.2" y="126.4">10</text>
<text x="224.8" y="128.8">5</text>
<text x="229.6" y="131.1" transform="rotate(-90 229.6 131.1)">4</text>
<text x="111" y="135.2" transform="rotate(-90 111 135.2)">7</text>
<text x="114.2" y="135.2" transform="rotate(-90 114.2 135.2)">8</text>
<text x="117.5" y="136" transform="rotate(-90 117.5 136)">15</text>
</g>
<g font-size="1.5" fill="#004080">
<text x="79.6" y="21.8">DDI0_TXN0</text>
<text x="79.6" y="23.4">DDI0_TXP0</text>
<text x="79.6" y="25.1">DDI0_TXN1</text>
<text x="79.6" y="28.3">DDI0_TXN2</text>
<text x="79.6" y="26.7">DDI0_TXP1</text>
<text x="79.6" y="29.9">DDI0_TXP2</text>
<text x="141.9" y="26.7">PNL0_BKLTCTL</text>
<text x="142.7" y="28.3">PNL0_BKLTEN</text>
<text x="143.2" y="29.9">PNL0_VDDEN</text>
<text x="79.6" y="31.5">DDI0_TXN3</text>
<text x="79.6" y="33.2">DDI0_TXP3</text>
<text x="133.3" y="34.8">EDP_UTILS_MDSI_DE_TE_1</text>
<text x="79.6" y="36.4">DDI0_AUXN</text>
<text x="79.6" y="38.1">DDI0_AUXP</text>
<text x="79.6" y="41.3">DDI1_TXN0</text>
<text x="142" y="36.4">MDSI_DE_TE_2</text>
<text x="79.6" y="44.5">DDI1_TXN1</text>
<text x="79.6" y="47.8">DDI1_TXN2</text>
<text x="79.6" y="42.9">DDI1_TXP0</text>
<text x="79.6" y="46.2">DDI1_TXP1</text>
<text x="114.9" y="44.5">GP_E18_DDI0_DDC_SDA_PSE_PWM12_PSE_TGPIO23</text>
<text x="115" y="42.9">GP_E19_DDI0_DDC_SCL_PSE_PWM13_PSE_TGPIO24</text>
<text x="116.4" y="46.2">GP_E14_DDI0_HPD_PNL_MISC_DDI0_PSE_TGPIO19</text>
<text x="79.6" y="51.1">DDI1_TXN3</text>
<text x="79.6" y="49.4">DDI1_TXP2</text>
<text x="79.6" y="52.7">DDI1_TXP3</text>
<text x="108.8" y="52.7">GP_E03_DDI1_HPD_PNL_MISC_DDI1_CPU_GP0_PSE_TGPIO15</text>
<text x="114.9" y="51.1">GP_E05_DDI1_DDC_SDA_PSE_PWM09_PSE_TGPIO17</text>
<text x="117.3" y="49.4">GP_E07_DDI1_DDC_SCL_CPU_GP1_PSE_TGPIO16</text>
<text x="79.6" y="55.9">DDI1_AUXN</text>
<text x="79.6" y="57.6">DDI1_AUXP</text>
<text x="115.1" y="59.2">GP_E22_PNL1_BKLTCTL_PSE_PWM14_PSE_TGPIO18</text>
<text x="115.8" y="57.6">GP_E23_PNL1_BKLTEN_PSE_PWM15_PSE_TGPIO19</text>
<text x="79.6" y="60.8">DDI2_TXN0</text>
<text x="79.6" y="64.1">DDI2_TXN1</text>
<text x="79.6" y="62.4">DDI2_TXP0</text>
<text x="79.6" y="65.7">DDI2_TXP1</text>
<text x="104.2" y="60.8">GP_E17_PNL1_VDDEN_PNL_MISC_DDI2_PSE_PWM11_PSE_TGPIO46</text>
<text x="79.6" y="67.3">DDI2_TXN2</text>
<text x="79.6" y="70.6">DDI2_TXN3</text>
<text x="79.6" y="68.9">DDI2_TXP2</text>
<text x="79.6" y="75.4">DDI2_AUXN</text>
<text x="79.6" y="77">DDI2_AUXP</text>
<text x="79.6" y="72.2">DDI2_TXP3</text>
<text x="79.6" y="82">DDI0_RCOMP</text>
<text x="108.9" y="122.6">1A</text>
<text x="108.9" y="124.2">1B</text>
<text x="108.9" y="125.8">2OE</text>
<text x="112.1" y="120.7" transform="rotate(-90 112.1 120.7)">1OE</text>
<text x="115.3" y="120.9" transform="rotate(-90 115.3 120.9)">VCC</text>
<text x="117.3" y="122.6">4OE</text>
<text x="118.5" y="125.8">4B</text>
<text x="118.5" y="124.2">4A</text>
<text x="108.9" y="127.5">2A</text>
<text x="108.9" y="129.1">2B</text>
<text x="117.3" y="127.5">3OE</text>
<text x="118.5" y="129.1">3A</text>
<text x="112.1" y="132.5" transform="rotate(-90 112.1 132.5)">GND</text>
<text x="115.3" y="132.5" transform="rotate(-90 115.3 132.5)">3B</text>
<text x="118.6" y="132.5" transform="rotate(-90 118.6 132.5)">GND</text>
</g>
<g font-size="1.4" fill="#000080">
<text x="78.8" y="15.8">U1A</text>
<text x="175.6" y="25.7">R65</text>
<text x="175.6" y="29">R67</text>
<text x="175.6" y="27.3">R66</text>
<text x="184.5" y="25.7">0</text>
<text x="184.5" y="29">0</text>
<text x="184.5" y="27.3">0</text>
<text x="241.4" y="40.3">R70</text>
<text x="241.4" y="42">R71</text>
<text x="241.4" y="38.7">R69</text>
<text x="247.9" y="40.3">2.2K</text>
<text x="247.9" y="42">2.2K</text>
<text x="247.9" y="38.7">X/2.2K R0201</text>
<text x="241.4" y="43.6">R72</text>
<text x="241.4" y="46.9">R74</text>
<text x="241.4" y="45.2">R73</text>
<text x="247.9" y="43.6">X/10K R0201</text>
<text x="247.9" y="46.9">X/100KR0201</text>
<text x="247.9" y="45.2">100K</text>
<text x="241.4" y="48.5">R75</text>
<text x="241.4" y="50.1">R76</text>
<text x="247.9" y="48.5">X/100KR0201</text>
<text x="247.9" y="50.1">X/100KR0201</text>
<text x="243" y="63.9">Q4A</text>
<text x="246.3" y="68.8">EM6K7GT2R</text>
<text x="236.5" y="72.1">R77</text>
<text x="245.5" y="72.1">X/0</text>
<text x="53.6" y="81">R78</text>
<text x="61" y="81">150</text>
<text x="243" y="81.8">Q4B</text>
<text x="78.8" y="86">14-CPU-ELKHART_LAKE-BGA1493-0</text>
<text x="237.3" y="89.9">R79</text>
<text x="246.3" y="86.7">EM6K7GT2R</text>
<text x="246.3" y="89.9">X/0</text>
<text x="121.1" y="108.6">C9</text>
<text x="121.1" y="110.2">0.1uF/6.3V</text>
<text x="247.9" y="112.7">R81</text>
<text x="116.2" y="116.8">U2</text>
<text x="153.6" y="118.4">R82</text>
<text x="231.6" y="117.6">R83</text>
<text x="231.6" y="119.2">10K/0201</text>
<text x="247.9" y="114.3">10K/0201</text>
<text x="93.5" y="123.3">C10</text>
<text x="99.9" y="123.3">0.1uF</text>
<text x="153.6" y="120">100K</text>
<text x="248.9" y="120.8">Q5A</text>
<text x="248.9" y="122.8">EM6K7GT2R</text>
<text x="93.5" y="128.1">C11</text>
<text x="99.9" y="128.1">0.1uF</text>
<text x="232.6" y="127.3">Q5B</text>
<text x="232.6" y="129.3">EM6K7GT2R</text>
<text x="117.9" y="134.6">14-T_C_L-74CBTLV3125BQ-0</text>
<text x="221.9" y="133.8">R84</text>
<text x="221.9" y="135.5">1M/0201</text>
<text x="109.7" y="144.4">R85</text>
<text x="109.7" y="146">100K</text>
</g>
<g font-size="1.4" fill="#f00">
<text x="38.7" y="21.5">[5,22]</text>
<text x="38.7" y="23.1">[5,22]</text>
<text x="45" y="21.5">DDI0_LANE0_DN</text>
<text x="45" y="23.1">DDI0_LANE0_DP</text>
<text x="61.3" y="20.6">DDI0_LANE0_DN</text>
<text x="61.3" y="22.2">DDI0_LANE0_DP</text>
<text x="61.3" y="23.8">DDI0_LANE1_DN</text>
<text x="38.7" y="24.8">[5,22]</text>
<text x="38.7" y="26.4">[5,22]</text>
<text x="40.8" y="28">[5]</text>
<text x="40.8" y="29.6">[5]</text>
<text x="45" y="24.8">DDI0_LANE1_DN</text>
<text x="45" y="26.4">DDI0_LANE1_DP</text>
<text x="45" y="28">DDI0_LANE2_DN</text>
<text x="45" y="29.6">DDI0_LANE2_DP</text>
<text x="61.3" y="25.4">DDI0_LANE1_DP</text>
<text x="61.3" y="27.1">DDI0_LANE2_DN</text>
<text x="61.3" y="28.7">DDI0_LANE2_DP</text>
<text x="158" y="28.7">DDI0_VDDEN</text>
<text x="158" y="25.4">DDI0_BKLTCTL</text>
<text x="158" y="27.1">DDI0_BKLTEN</text>
<text x="195.2" y="26.7">DDI0_BKLTCTL_R</text>
<text x="195.2" y="28.3">DDI0_BKLTEN_R</text>
<text x="195.2" y="29.9">DDI0_VDDEN_R</text>
<text x="209.4" y="29.9">[5]</text>
<text x="209.7" y="28.3">[5]</text>
<text x="210.3" y="26.7">[5,22]</text>
<text x="40.8" y="31.2">[5]</text>
<text x="40.8" y="32.9">[5]</text>
<text x="45" y="31.2">DDI0_LANE3_DN</text>
<text x="45" y="32.9">DDI0_LANE3_DP</text>
<text x="61.3" y="30.3">DDI0_LANE3_DN</text>
<text x="61.3" y="32">DDI0_LANE3_DP</text>
<text x="61.3" y="35.2">DDI0_AUX_DN</text>
<text x="38.7" y="36.1">[5,22]</text>
<text x="38.7" y="37.8">[5,22]</text>
<text x="40.8" y="41">[5]</text>
<text x="45" y="41">DDI1_LANE0_DN</text>
<text x="45" y="36.1">DDI0_AUX_DN</text>
<text x="45" y="37.8">DDI0_AUX_DP</text>
<text x="61.3" y="36.8">DDI0_AUX_DP</text>
<text x="227.1" y="40.1">DDI1_CTRL_CLK</text>
<text x="227.1" y="41.7">DDI1_CTRL_DATA</text>
<text x="40.8" y="45.9">[5]</text>
<text x="40.8" y="42.6">[5]</text>
<text x="40.8" y="44.2">[5]</text>
<text x="40.8" y="47.5">[5]</text>
<text x="45" y="45.9">DDI1_LANE1_DP</text>
<text x="45" y="42.6">DDI1_LANE0_DP</text>
<text x="45" y="44.2">DDI1_LANE1_DN</text>
<text x="45" y="47.5">DDI1_LANE2_DN</text>
<text x="158.8" y="45">DDI0_HPD0</text>
<text x="227.1" y="46.6">DDI1_HPD0</text>
<text x="227.1" y="45">DDI0_HPD0</text>
<text x="40.8" y="49.2">[5]</text>
<text x="40.8" y="50.8">[5]</text>
<text x="40.8" y="52.4">[5]</text>
<text x="45" y="49.2">DDI1_LANE2_DP</text>
<text x="45" y="50.8">DDI1_LANE3_DN</text>
<text x="45" y="52.4">DDI1_LANE3_DP</text>
<text x="169.4" y="48.2">DDI1_CTRL_CLK</text>
<text x="169.4" y="49.8">DDI1_CTRL_DATA</text>
<text x="173.4" y="51.4">DDI1_HPD0</text>
<text x="227.1" y="48.2">DDI0_BKLTEN</text>
<text x="227.1" y="49.8">DDI0_VDDEN</text>
<text x="60.5" y="54.7">DDI1_AUX_DN</text>
<text x="60.5" y="56.3">DDI1_AUX_DP</text>
<text x="226.3" y="66.9">DDI0_HPD0</text>
<text x="264.3" y="68">DDI0_HPD</text>
<text x="274.4" y="68">[5,22]</text>
<text x="64.5" y="80.7">DDI0_RCOMP E109</text>
<text x="226.3" y="84.8">DDI1_HPD0</text>
<text x="265.1" y="85.9">CB_DDI0_HPD</text>
<text x="278.1" y="85.9">[5]</text>
<text x="68.6" y="107.8">[5,9]</text>
<text x="74.1" y="107.8">DDI0_AUX_SEL</text>
<text x="97" y="106.7">DDI0_AUX_SEL</text>
<text x="265.8" y="116.6">DDC_AUX_SEL1</text>
<text x="279.7" y="116.6">[12]</text>
<text x="80.8" y="121.4">DDI1_AUX_DP</text>
<text x="80.8" y="123">AUX_DDC_P</text>
<text x="80.8" y="124.6">DDI0_AUX_SEL</text>
<text x="131.2" y="123">DDI1_CTRL_DATA</text>
<text x="131.2" y="121.4">DDI0_DDC_SEL</text>
<text x="144.2" y="124.6">AUX_DDC_N</text>
<text x="162.1" y="125.7">AUX_DDC_N</text>
<text x="173.6" y="125.7">[5]</text>
<text x="230.3" y="122.2">DDI0_DDC_SEL2</text>
<text x="80.8" y="127.9">AUX_DDC_N</text>
<text x="80.8" y="126.2">DDI1_AUX_DN</text>
<text x="131.2" y="126.2">DDI0_DDC_SEL</text>
<text x="131.2" y="127.9">DDI1_CTRL_CLK</text>
<text x="206" y="128.7">DDI0_AUX_SEL</text>
<text x="75.9" y="137.1">[5]</text>
<text x="80.1" y="137.1">AUX_DDC_P</text>
<text x="95.4" y="136">AUX_DDC_P</text>
</g>
<g font-size="1.4" fill="#004000">
<text x="187.7" y="25.7">R0201</text>
<text x="187.7" y="29">R0201</text>
<text x="187.7" y="27.3">R0201</text>
<text x="252.8" y="40.3">R0201</text>
<text x="252.8" y="42">R0201</text>
<text x="252.8" y="45.2">R0201</text>
<text x="246.3" y="70.4">TS-SOT563_6</text>
<text x="248.7" y="72.1">R0201</text>
<text x="61" y="82.6">R0402</text>
<text x="78.8" y="88.1">BGA1493X-35X24X2P54M</text>
<text x="246.3" y="88.3">TS-SOT563_6</text>
<text x="249.5" y="89.9">R0201</text>
</g>
<g font-size="1.4">
<text x="264.2" y="33.9">+V3P3S</text>
<text x="239.8" y="59.1">+VCC5V</text>
<text x="239.8" y="76.9">+VCC5V</text>
<text x="112.1" y="101.8">+V3P3S</text>
<text x="243.8" y="105.9">+V3P3S</text>
<text x="149.5" y="111.6">+V3P3S</text>
<text x="227.6" y="109.1">+V3P3S</text>
<text x="260.9" y="112.7">To SOC GPI</text>
<text x="98.3" y="124.9">C0201</text>
<text x="153.6" y="121.6">R0201</text>
<text x="98.3" y="129.8">C0201</text>
<text x="109.7" y="147.7">R0201</text>
<text x="217.8" y="145.2">&lt;Variant Name&gt;</text>
<text x="236" y="150.9">Title</text>
<text x="236" y="155.8">Size</text>
<text x="242.2" y="155.8">Document Number</text>
<text x="279.6" y="155.8">Rev</text>
<text x="236" y="160.7">Date:</text>
<text x="242.2" y="160.7">Tuesday, June 14, 2022</text>
<text x="268.5" y="160.7">Sheet</text>
<text x="275.4" y="160.7">6</text>
<text x="281.2" y="160.7">of</text>
<text x="286.7" y="160.7">35</text>
</g>
<g font-size="1.4" fill="#8080ff">
<text x="227.1" y="38.4">DDI0_CTRL_DATA</text>
<text x="158.8" y="43.3">DDI0_CTRL_DATA</text>
</g>
<text font-size="1.4" fill="#00f" x="53.6" y="82.6">1%</text>
<g font-size="1.4" fill="#008000">
<text x="243" y="126.5">TS-SOT563_6</text>
<text x="226.7" y="133">TS-SOT563_6</text>
</g>
<g font-size="1.2">
<text x="30.9" y="1.2">5</text>
<text x="89.4" y="1.2">4</text>
<text x="147.9" y="1.2">3</text>
<text x="206.4" y="1.2">2</text>
<text x="264.9" y="1.2">1</text>
<text x=".4" y="22.6">D</text>
<text x="294.6" y="22.6">D</text>
<text x=".4" y="62.4">C</text>
<text x="294.6" y="62.4">C</text>
<text x=".4" y="102.2">B</text>
<text x="294.6" y="102.2">B</text>
<text x=".4" y="142">A</text>
<text x="294.6" y="142">A</text>
<text x="30.9" y="162.1">5</text>
<text x="89.4" y="162.1">4</text>
<text x="147.9" y="162.1">3</text>
<text x="206.4" y="162.1">2</text>
<text x="264.9" y="162.1">1</text>
</g>
</svg>
